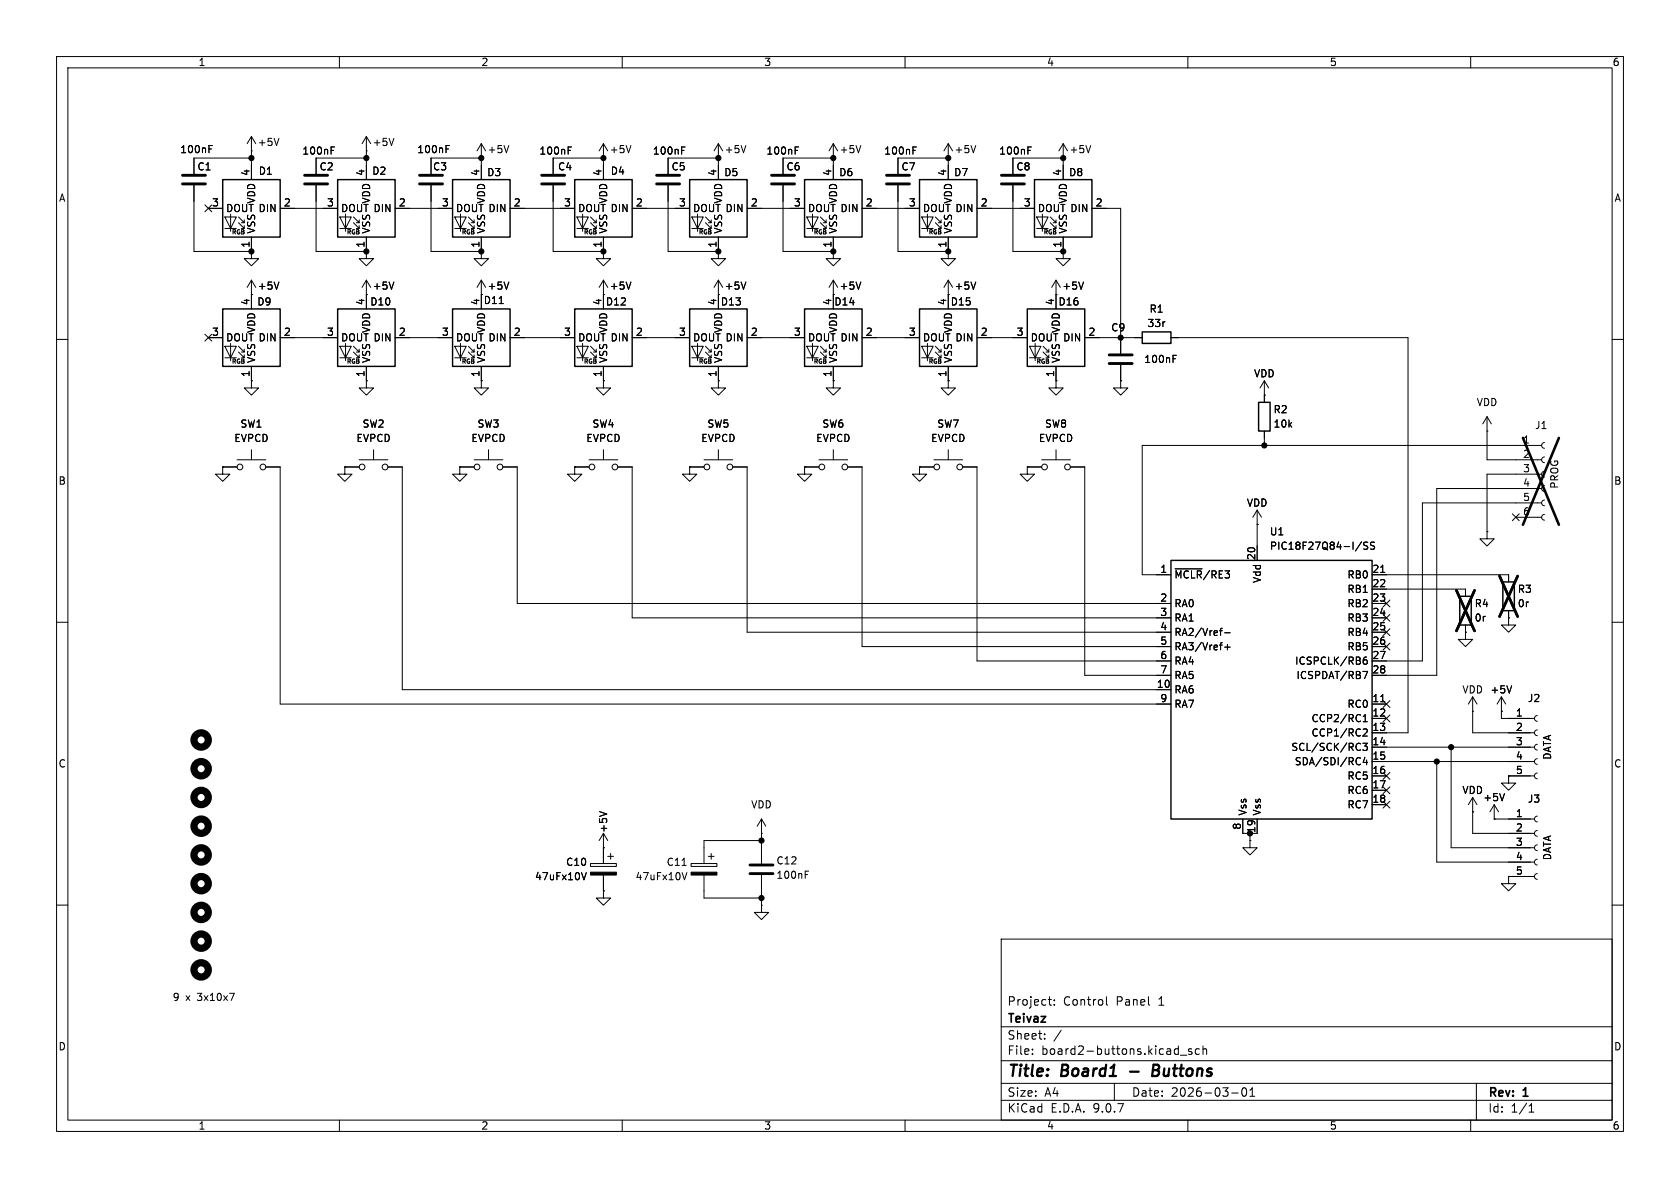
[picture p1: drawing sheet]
<svg xmlns="http://www.w3.org/2000/svg" width="297mm" height="210mm" viewBox="0 0 297 210" stroke-linecap="round" stroke-linejoin="round" font-family="sans-serif">
<g fill="none" stroke="#000" stroke-width=".18">
<path d="M10 10h277v190h-277zM12 12h273v186h-273zM60 10v2M110 10v2M160 10v2M210 10v2M260 10v2M34.3 32.8v11.7h10.1M36.2 36.2l1.2 1.2M36.8 36.8h2.6M36.9 26.3h.5M36.9 25.7h.6"/>
<path d="M37.4 36.2l-1.2 1.2M39.8 38.4h2l-1 2zM40.8 37.8v3.1M42.2 38.4l1 1v-.5M42.2 39.4l1 1v-.5M42.7 39.4h.5M44.4 26.7h.1M44.4 24.1v7.7M44.4 24.1l.8 1.3M44.4 24.1l-.7 1.3M44.4 27.9h-10.1v2.8M49.3 24.5l-.4 1.2"/>
<path d="M49.5 36.8h10.2M55.9 32.8v11.7h8.9M58.5 26.6h.5M58.5 26h.6M60.1 38.4h2l-1 2zM61.1 37.8v3.1M62.5 38.4l1 1v-.5M62.5 39.4l1 1v-.5M63 39.4h.5M64.8 26.7h.1M64.8 24.1v7.7M64.8 24.1l.7 1.3"/>
<path d="M64.8 24.1l-.8 1.3M64.8 27.9h-8.9v2.8M69.6 24.5l-.4 1.2M69.8 36.8h10.2M76.2 32.8v11.7h8.9M78.9 26.3h.4M78.9 25.7h.6M80.4 38.4h2l-1 2zM81.4 37.8v3.1M82.8 38.4l1 1v-.5M82.8 39.4l1 1v-.5M83.3 39.4h.5"/>
<path d="M85.1 27.9h.1M85.1 25.4v6.4M85.1 25.4l.8 1.3M85.1 25.4l-.8 1.3M85.1 27.9h-8.9v2.8M90 25.7l-.5 1.3M90.2 36.8h11.4M97.8 32.8v11.7h8.9M100.4 26.6h.5M100.4 26h.6M102 38.4h2l-1 2zM103 37.8v3.1"/>
<path d="M104.4 38.4l1 1v-.5M104.4 39.4l1 1v-.5M104.9 39.4h.5M106.7 27.9h.1M106.7 25.4v6.4M106.7 27.9h-8.9v2.8M106.7 25.4l.7 1.3M106.7 25.4l-.8 1.3M111.5 25.7l-.4 1.3M111.8 36.8h10.1M118.1 32.8v11.7h8.9M120.5 26.6h.4"/>
<path d="M120.5 26h.6M122.3 38.4h2l-1 2zM123.3 37.8v3.1M124.7 38.4l1 1v-.5M124.7 39.4l1 1v-.5M125.2 39.4h.5M127 27.9h.1M127 25.4v6.4M127 25.4l.8 1.3M127 25.4l-.8 1.3M127 27.9h-8.9v2.8M131.9 25.7l-.5 1.3"/>
<path d="M132.1 36.8h10.1M138.4 32.8v11.7h8.9M140.6 26.6h.4M140.6 26h.6M142.6 38.4h2.1l-1.1 2zM143.6 37.8v3.1M145 38.4l1 1v-.5M145 39.4l1 1v-.5M145.5 39.4h.5M147.3 27.9h.1M147.3 25.4l.8 1.3M147.3 25.4l-.7 1.3"/>
<path d="M147.3 25.4v6.4M147.3 27.9h-8.9v2.8M152.2 25.7l-.4 1.3M152.4 36.8h10.2M158.7 32.8v11.7h8.9M161.4 26.6h.4M161.4 26h.6M162.9 38.4h2.1l-1 2zM164 37.8v3.1M165.4 38.4l1 1v-.5M165.4 39.4l1 1v-.5M165.9 39.4h.5"/>
<path d="M167.6 27.9h.1M167.6 27.9h-8.9v2.8M167.6 25.4v6.4M167.6 25.4l.8 1.3M167.6 25.4l-.7 1.3M172.5 25.7l-.4 1.3M172.7 36.8h10.2M179.1 32.8v11.7h8.9M181.7 26.6h.4M181.7 26h.6M183.3 38.4h2l-1 2zM184.3 37.8v3.1"/>
<path d="M185.7 38.4l1 1v-.5M185.7 39.4l1 1v-.5M186.2 39.4h.5M188 27.9h.1M188 25.4v6.4M188 27.9h-8.9v2.8M188 25.4l.7 1.3M188 25.4l-.8 1.3M192.8 25.7l-.4 1.3M193 36.8h5.1v25.7M36.2 59.1l1.2 1.2M36.8 59.7h2.6"/>
<path d="M37.4 59.1l-1.2 1.2M39.8 40.4h2M42.7 40.4h.5M44.4 44.5v1.2h-1.2l1.2 1.3 1.3-1.3h-1.3M44.4 44.5h.1M44.4 52.1h.1M44.4 41.9v2.6M44.4 49.5v5.1M44.4 49.5l.8 1.3M44.4 49.5l-.7 1.3M49.3 49.9l-.4 1.2M49.5 59.7h10.2"/>
<path d="M60.1 40.4h2M63 40.4h.5M64.8 44.5v1.2h-1.3l1.3 1.3 1.2-1.3h-1.2M64.8 44.5h.1M64.8 52.1h.1M64.8 41.9v2.6M64.8 49.5v5.1M64.8 49.5l.7 1.3M64.8 49.5l-.8 1.3M69.6 49.9l-.4 1.2M69.8 59.7h10.2M80.4 40.4h2"/>
<path d="M83.3 40.4h.5M85.1 44.5v1.2h-1.3l1.3 1.3 1.3-1.3h-1.3M85.1 44.5h.1M85.1 41.9v2.6M85.1 49.5v5.1M85.1 49.5l.8 1.3M85.1 49.5l-.8 1.3M88.3 53.7h.7M90 49.9l-.5 1.2M90.2 59.7h11.4M102 40.4h2M104.9 40.4h.5"/>
<path d="M106.7 52.1h.1M106.7 44.5v1.2h-1.3l1.3 1.3 1.2-1.3h-1.2M106.7 44.5h.1M106.7 41.9v2.6M106.7 49.5v5.1M106.7 49.5l.7 1.3M106.7 49.5l-.8 1.3M111.5 49.9l-.4 1.2M111.8 59.7h10.1M122.3 40.4h2M125.2 40.4h.5M127 52.1h.1"/>
<path d="M127 44.5v1.2h-1.3l1.3 1.3 1.3-1.3h-1.3M127 44.5h.1M127 49.5l.8 1.3M127 49.5l-.8 1.3M127 41.9v2.6M127 49.5v5.1M131.9 49.9l-.5 1.2M132.1 59.7h10.1M142.6 40.4h2.1M145.5 40.4h.5M147.3 44.5v1.2h-1.3l1.3 1.3 1.3-1.3h-1.3M147.3 44.5h.1"/>
<path d="M147.3 52.1h.1M147.3 41.9v2.6M147.3 49.5v5.1M147.3 49.5l.8 1.3M147.3 49.5l-.7 1.3M152.2 49.9l-.4 1.2M152.4 59.7h10.2M162.9 40.4h2.1M165.9 40.4h.5M167.6 44.5v1.2h-1.2l1.2 1.3 1.3-1.3h-1.3M167.6 44.5h.1M167.6 52.1h.1"/>
<path d="M167.6 41.9v2.6M167.6 49.5v5.1M167.6 49.5l.8 1.3M167.6 49.5l-.7 1.3M172.5 49.9l-.4 1.2M172.7 59.7h8.9M183.3 40.4h2M186.2 40.4h.5M186.7 52.1h.1M186.7 49.5v5.1M186.7 49.5l.8 1.3M186.7 49.5l-.8 1.3"/>
<path d="M188 44.5v1.2h-1.3l1.3 1.3 1.2-1.3h-1.2M188 44.5h.1M188 41.9v2.6M191.6 49.9l-.5 1.2M191.8 59.7h10.1M205.8 56.9h.2M207 59.7h41.9v69.8h-6.3M10 60h2M39.8 61.2h2l-1 2zM39.8 63.2h2M40.8 60.7v3.1M42.2 61.2l1 1v-.5"/>
<path d="M42.2 62.2l1 1v-.5M42.7 62.2h.5M42.7 63.2h.5M44.4 67.3v1.3h-1.2l1.2 1.3 1.3-1.3h-1.3M44.4 67.3h.1M44.4 64.8v2.5M44.4 79.5v1.8M60.1 61.2h2l-1 2zM60.1 63.2h2M61.1 60.7v3.1M62.5 61.2l1 1v-.5M62.5 62.2l1 1v-.5"/>
<path d="M63 62.2h.5M63 63.2h.5M64.8 67.3v1.3h-1.3l1.3 1.3 1.2-1.3h-1.2M64.8 67.3h.1M64.8 64.8v2.5M66 79.5v1.8M80.4 61.2h2l-1 2zM80.4 63.2h2M81.4 60.7v3.1M82.8 61.2l1 1v-.5M82.8 62.2l1 1v-.5M83.3 62.2h.5"/>
<path d="M83.3 63.2h.5M85.1 67.3v1.3h-1.3l1.3 1.3 1.3-1.3h-1.3M85.1 67.3h.1M85.1 64.8v2.5M86.4 79.5v1.8M102 61.2h2l-1 2zM102 63.2h2M103 60.7v3.1M104.4 61.2l1 1v-.5M104.4 62.2l1 1v-.5M104.9 62.2h.5M104.9 63.2h.5"/>
<path d="M106.7 67.3v1.3h-1.3l1.3 1.3 1.2-1.3h-1.2M106.7 67.3h.1M106.7 64.8v2.5M106.7 79.5v1.8M122.3 61.2h2l-1 2zM122.3 63.2h2M123.3 60.7v3.1M124.7 61.2l1 1v-.5M124.7 62.2l1 1v-.5M125.2 62.2h.5M125.2 63.2h.5M127 67.3v1.3h-1.3l1.3 1.3 1.3-1.3h-1.3"/>
<path d="M127 67.3h.1M127 64.8v2.5M127 79.5v1.8M142.6 61.2h2.1l-1.1 2zM142.6 63.2h2.1M143.6 60.7v3.1M145 61.2l1 1v-.5M145 62.2l1 1v-.5M145.5 62.2h.5M145.5 63.2h.5M147.3 67.3v1.3h-1.3l1.3 1.3 1.3-1.3h-1.3M147.3 67.3h.1"/>
<path d="M147.3 64.8v2.5M147.3 79.5v1.8M162.9 61.2h2.1l-1 2zM162.9 63.2h2.1M164 60.7v3.1M165.4 61.2l1 1v-.5M165.4 62.2l1 1v-.5M165.9 62.2h.5M165.9 63.2h.5M167.6 67.3v1.3h-1.2l1.2 1.3 1.3-1.3h-1.3M167.6 67.3h.1M167.6 64.8v2.5"/>
<path d="M167.6 79.5v1.8M182 61.2h2l-1 2zM182 63.2h2M183 60.7v3.1M184.4 61.2l1 1v-.5M184.4 62.2l1 1v-.5M184.9 62.2h.5M184.9 63.2h.5M186.7 67.3v1.3h-1.3l1.3 1.3 1.3-1.3h-1.3M186.7 67.3h.1M186.7 64.8v2.5M186.7 79.5v1.8"/>
<path d="M198.1 67.3v1.3h-1.3l1.3 1.3 1.3-1.3h-1.3M198.1 67.3h.1M198.1 64.5v2.8M207.4 63.4h.4M207.4 62.8h.6M223.5 69.9h.1M223.5 67.3v3.8M223.5 76.2v2.5M223.5 67.3l-.7 1.3M223.5 67.3l.8 1.3M262.9 76.2h.1M262.9 73.7v7.6h9.6"/>
<path d="M262.9 73.7l-.8 1.2M262.9 73.7l.8 1.2M272.5 78.7h-70.6v22.9h5.1M273 78.2l-.3 .2-.2 .3 .2 .4 .3 .1M285 60h2M39.4 82.6v1.2h1.2l-1.2 1.3-1.3-1.3h1.3M39.4 82.6h.1M39.4 82.6h2.5M41.9 81.3h5.1M47 82.6h2.5v41.9h157.5M61 82.6v1.2h1.2l-1.2 1.3-1.3-1.3h1.3M61 82.6h.1"/>
<path d="M61 82.6h2.5M63.5 81.3h5.1M68.6 82.6h2.5v39.3h135.9M81.3 82.6v1.2h1.2l-1.2 1.3-1.3-1.3h1.3M81.3 82.6h.1M81.3 82.6h2.5M83.8 81.3h5.1M88.9 82.6h2.5v24.1h115.6M101.6 82.6v1.2h1.3l-1.3 1.3-1.3-1.3h1.3M101.6 82.6h.1M101.6 82.6h2.5M104.1 81.3h5.1"/>
<path d="M109.2 82.6h2.6v26.6h95.2M121.9 82.6v1.2h1.3l-1.3 1.3-1.3-1.3h1.3M121.9 82.6h.1M121.9 82.6h2.6M124.5 81.3h5M129.5 82.6h2.6v29.2h74.9M142.2 82.6v1.2h1.3l-1.3 1.3-1.2-1.3h1.2M142.2 82.6h.1M142.2 82.6h2.6M144.8 81.3h5.1M149.9 82.6h2.5v31.7h54.6M162.6 82.6v1.2h1.2l-1.2 1.3-1.3-1.3h1.3"/>
<path d="M162.6 82.6h.1M162.6 82.6h2.5M165.1 81.3h5.1M170.2 82.6h2.5v34.2h34.3M181.6 82.6v1.2h1.3l-1.3 1.3-1.3-1.3h1.3M181.6 82.6h.1M181.6 82.6h2.5M184.1 81.3h5.1M189.2 82.6h2.6v36.8h15.2M222.2 92.7h.1M222.2 90.2l-.7 1.2M222.2 90.2l.8 1.2"/>
<path d="M222.2 90.2v8.9M240.7 95.8l-1.1 1.6M241.8 95.9l-.5-.1-.2 .2v.3l.6 .3 .1 .3-.2 .2-.5-.1M243 95.9l-.5-.1-.2 .2v.3l.6 .3 .1 .3-.2 .2-.5-.1M262.9 94v1.3h1.3l-1.3 1.2-1.3-1.2h1.3M262.9 94h.1M267.4 90.8l1.2 1.2M268 91.4h4.5M268.6 90.8l-1.2 1.2M272.5 88.9h-21v27.9h-8.9M272.5 86.4h-18.5v33h-11.4M272.5 83.8h-9.6v10.2"/>
<path d="M273 80.8l-.3 .1-.2 .4 .2 .3 .3 .2M273 83.3l-.3 .2-.2 .3 .2 .4 .3 .1M273 85.9l-.3 .1-.2 .4 .2 .3 .3 .2M273 88.4l-.3 .1-.2 .4 .2 .4 .3 .1M273 90.9l-.3 .2-.2 .3 .2 .4 .3 .1M10 110h2M207.7 100.6h4.8M215.6 111.5h.5M216.1 111.1l-.3 .2M216.5 111.9h1M216.5 114.4h1M217 113.9v1"/>
<path d="M240.9 118.7h.9l-.6 1.3M241.6 116.1l-.4 .1a.86 .86 0 0 0 0 1.2l.5-.1v-.4l-.2-.3-.4 .1-.1 .2M242.6 104.1h16.5v1.3M242.6 101.6h24.1v1.3M242.6 106.7h2.5M242.6 109.2h2.5M242.6 111.8h2.5M242.6 114.3h2.5M244.1 101.2h.7M244.5 106.1l1.2 1.2M244.5 108.6l1.2 1.2M244.5 113.7l1.2 1.2"/>
<path d="M244.5 111.2l1.2 1.2M245.7 113.7l-1.2 1.2M245.7 106.1l-1.2 1.2M245.7 108.6l-1.2 1.2M245.7 111.2l-1.2 1.2M259.1 111.8v1.2h1.2l-1.2 1.3-1.3-1.3h1.3M259.1 111.8h.1M259.1 110.5v1.3M266.7 109.2v1.3h1.3l-1.3 1.3-1.3-1.3h1.3M266.7 109.2h.1M266.7 108v1.2M285 110h2"/>
<path d="M240.3 131.4l.2 .1M240.4 134l.1 .1M240.5 132.5l-.2 .2M240.5 135.1h-.1M240.9 131.4h.8l-.4 .5 .4 .1v.5l-.2 .2-.6-.2M241 129l.5-.2 .2 .4-.8 .9h.8M241 127.6h.7M241 126.7l.4-.4v1.3M241.3 133.9l-.3 .9h.8M241.6 134.4v.8M242.6 124.5h2.5M242.6 127h2.5"/>
<path d="M242.6 132.1h28.7M242.6 134.6h28.7M242.6 137.2h2.5M242.6 139.7h2.5M244.1 124h.7M244.5 136.6l1.2 1.2M244.5 123.9l1.2 1.2M244.5 126.4l1.2 1.2M244.5 139.1l1.2 1.2M245.7 136.6l-1.2 1.2M245.7 123.9l-1.2 1.2M245.7 126.4l-1.2 1.2"/>
<path d="M245.7 139.1l-1.2 1.2M254 134.6v17.8h17.3M256.5 132.1v17.8h14.8M260.3 125.7h.1M260.3 123.2v6.3h11M260.3 123.2l-.7 1.3M260.3 123.2l.8 1.3M265.4 125.7h.1M265.4 123.2v3.8h5.9M265.4 123.2l-.7 1.3M265.4 123.2l.8 1.3M266.7 137.2v1.2h1.3l-1.3 1.3-1.3-1.3h1.3"/>
<path d="M266.7 137.2h.1M266.7 137.2h4.6M267.2 121.2l-.4 1.3M271.8 126.5l-.4 .1-.1 .4 .1 .4 .4 .1M271.8 129l-.4 .2-.1 .3 .1 .4 .4 .1M271.8 131.6l-.4 .1-.1 .4 .1 .3 .4 .2M271.8 134.1l-.4 .2-.1 .3 .1 .4 .4 .1M271.8 136.7l-.4 .1-.1 .4 .1 .3 .4 .2M102.8 154.2l.4 1.3 .5-1.3M104.4 152.7h4.6v.5h-4.6zM106 143.5l1.3 .4M106.7 149.9h.1"/>
<path d="M106.7 157.5v1.3h1.2l-1.2 1.2-1.3-1.2h1.3M106.7 157.5h.1M106.7 147.3l-.8 1.3M106.7 147.3l.7 1.3M106.7 147.3v5.4M106.7 154.7v2.8M107.4 151.4h1.1M107.9 150.9v1M120.6 154.2l.4 1.3 .4-1.3M120.6 153h.7M122.2 152.7h4.5v.5h-4.5zM124.5 154.7v4.1h10.1"/>
<path d="M125.2 151.4h1M125.7 150.9v1M134.6 147.3h.1M134.6 148.6h-10.1v4.1M134.6 144.8v7.9M134.6 154.7v5.3M134.6 144.8l-.7 1.3M134.6 144.8l.8 1.3M142.4 154.6h.4M142.4 154h.6M219.7 144.8v2.5h1.3v1.3M221 148.6v1.3h1.2l-1.2 1.2-1.3-1.2h1.3"/>
<path d="M221 148.6h.1M222.2 144.8v2.5M242.6 142.2h2.5M244.5 141.6l1.2 1.2M245.7 141.6l-1.2 1.2M260.3 143.5h.1M260.3 141v6.3h11M260.3 141l-.7 1.2M260.3 141l.8 1.2M264.2 144.8h.1M264.2 144.8h7.1M264.2 142.2l-.8 1.3"/>
<path d="M264.2 142.2l.7 1.3M264.2 142.2v2.6M266 140.3l-.4 1.2M266.7 154.9v1.3h1.3l-1.3 1.3-1.3-1.3h1.3M266.7 154.9h.1M266.7 154.9h4.6M271.8 144.3l-.4 .1-.1 .4 .1 .3 .4 .2M271.8 146.8l-.4 .2-.1 .3 .1 .4 .4 .1M271.8 149.4l-.4 .1-.1 .4 .1 .3 .4 .2M271.8 151.9l-.4 .1-.1 .4 .1 .4 .4 .1M271.8 154.4l-.4 .2-.1 .3 .1 .4 .4 .1M10 160h2"/>
<path d="M40.6 175.6h.8l-.5 1.3M134.6 160v1.3h1.3l-1.3 1.3-1.3-1.3h1.3M134.6 160h.1M177 166h108v32h-108zM185.3 176.7h.6M185.6 177.6l.3 .1M186.4 177.6v.1M186.4 176.8v.1M195.6 176.2v1.3l.2 .2M285 160h2M60 198v2M110 198v2"/>
<path d="M160 198v2M177 194.5h108M177 191.5h108M177 187.5h108M177 181.5h108M182.5 186.3v.1M182.5 185.5v.1M184.7 183.6v.1M184.7 182.8v.1M187.6 182.1l-1.3 2M197 191.5v3M208.7 186.5h1.1"/>
<path d="M210 198v2M210.7 185.5l-.4-.1-.2 .2 .1 .2 .5 .2v.3h-.6M212 185.5l-.4-.1-.3 .3v.4l.2 .2h.5M212.7 185.5l.2-.1 .3 .1 .1 .9M212.7 184.9v1.5M217.7 193.2h1.2M219.7 192.4l.2-.1a.81 .81 0 0 1 .6 .6 .81 .81 0 0 1-.3 .8l-.2 .1a.81 .81 0 0 1-.3-1.4zM221 193.8h.8M221 192.7l.4-.4v1.5M260 198v2M261 191.5v6.5M270.3 196.6h.9"/>
<path d="M270.3 195.5l.4-.4v1.5"/>
<circle cx="42.4" cy="82.6" r=".51"/>
<circle cx="46.5" cy="82.6" r=".51"/>
<circle cx="64" cy="82.6" r=".51"/>
<circle cx="68.1" cy="82.6" r=".51"/>
<circle cx="84.3" cy="82.6" r=".51"/>
<circle cx="88.4" cy="82.6" r=".51"/>
<circle cx="104.6" cy="82.6" r=".51"/>
<circle cx="108.7" cy="82.6" r=".51"/>
<circle cx="125" cy="82.6" r=".51"/>
<circle cx="129" cy="82.6" r=".51"/>
<circle cx="145.3" cy="82.6" r=".51"/>
<circle cx="149.4" cy="82.6" r=".51"/>
<circle cx="165.6" cy="82.6" r=".51"/>
<circle cx="169.7" cy="82.6" r=".51"/>
<circle cx="184.7" cy="82.6" r=".51"/>
<circle cx="188.7" cy="82.6" r=".51"/>
</g>
<path d="M199.8 189.4h1.5M203.8 189.2h.7M204.5 189.2l.3 .1M204.6 188.2h-.7l-.2 2 .9-.1M204.7 189.1l-.2 .1" fill="none" stroke="#000" stroke-width=".4"/>
<g fill="none" stroke="#000" stroke-width=".25">
<path d="M39.4 31.8h10.1v10.1h-10.1zM59.7 31.8h10.1v10.1h-10.1zM80 31.8h10.2v10.1h-10.2zM101.6 31.8h10.2v10.1h-10.2zM121.9 31.8h10.2v10.1h-10.2zM142.2 31.8h10.2v10.1h-10.2zM162.6 31.8h10.1v10.1h-10.1zM182.9 31.8h10.1v10.1h-10.1zM39.4 54.6h10.1v10.2h-10.1zM59.7 54.6h10.1v10.2h-10.1zM80 54.6h10.2v10.2h-10.2zM101.6 54.6h10.2v10.2h-10.2z"/>
<path d="M121.9 54.6h10.2v10.2h-10.2zM142.2 54.6h10.2v10.2h-10.2zM162.6 54.6h10.1v10.2h-10.1zM181.6 54.6h10.2v10.2h-10.2zM201.9 58.7h5.1v2h-5.1zM222.5 71.1h2v5.1h-2zM207 99.1h35.6v45.7h-35.6zM258.1 105.4h2v5.1h-2zM265.7 102.9h2v5.1h-2z"/>
</g>
<g fill="#000" stroke="#000" stroke-width=".18">
<path d="M104.4 154.2h4.6v.5h-4.6zM122.2 154.2h4.5v.5h-4.5z"/>
<circle cx="44.4" cy="27.9" r=".46"/>
<circle cx="64.8" cy="27.9" r=".46"/>
<circle cx="85.1" cy="27.9" r=".46"/>
<circle cx="106.7" cy="27.9" r=".46"/>
<circle cx="127" cy="27.9" r=".46"/>
<circle cx="147.3" cy="27.9" r=".46"/>
<circle cx="167.6" cy="27.9" r=".46"/>
<circle cx="188" cy="27.9" r=".46"/>
<circle cx="44.4" cy="44.5" r=".46"/>
<circle cx="64.8" cy="44.5" r=".46"/>
<circle cx="85.1" cy="44.5" r=".46"/>
<circle cx="106.7" cy="44.5" r=".46"/>
<circle cx="127" cy="44.5" r=".46"/>
<circle cx="147.3" cy="44.5" r=".46"/>
<circle cx="167.6" cy="44.5" r=".46"/>
<circle cx="188" cy="44.5" r=".46"/>
<circle cx="198.1" cy="59.7" r=".46"/>
<circle cx="223.5" cy="78.7" r=".46"/>
<circle cx="254" cy="134.6" r=".46"/>
<circle cx="256.5" cy="132.1" r=".46"/>
<circle cx="134.6" cy="158.8" r=".46"/>
<circle cx="134.6" cy="148.6" r=".46"/>
</g>
<g fill="none" stroke="#000" stroke-width="1.3">
<circle cx="35.6" cy="130.8" r="1.27"/>
<circle cx="35.6" cy="135.9" r="1.27"/>
<circle cx="35.6" cy="141" r="1.27"/>
<circle cx="35.6" cy="146" r="1.27"/>
<circle cx="35.6" cy="151.1" r="1.27"/>
<circle cx="35.6" cy="156.2" r="1.27"/>
<circle cx="35.6" cy="166.4" r="1.27"/>
<circle cx="35.6" cy="161.3" r="1.27"/>
<circle cx="35.6" cy="171.4" r="1.27"/>
</g>
<g fill="none" stroke="#000" stroke-width=".51">
<path d="M32.3 31h4M32.3 32.5h4M53.8 31h4.1M53.8 32.5h4.1M74.2 31h4M74.2 32.5h4M95.8 31h4M95.8 32.5h4M116.1 31h4M116.1 32.5h4M136.4 31h4.1M136.4 32.5h4.1"/>
<path d="M156.7 31h4.1M156.7 32.5h4.1M177 31h4.1M177 32.5h4.1M196.1 64.3h4.1M196.1 62.7h4.1M132.6 152.9h4.1M132.6 154.4h4.1"/>
</g>
<path d="M269.2 77.4l6.4 15.4M275.6 77.4l-6.4 15.4M257.5 104.4l3.2 7.1M260.7 104.4l-3.2 7.1M265.1 101.8l3.2 7.2M268.3 101.8l-3.2 7.2" fill="none" stroke="#000" stroke-width=".46"/>
<g font-size="2.8">
<text x="178" y="190.9">Title:</text>
<text x="187.7" y="190.9">Board1</text>
<text x="205.4" y="190.9">Buttons</text>
</g>
<g font-size="2.1">
<text x="178" y="178">Project:</text>
<text x="187.9" y="178">Control</text>
<text x="197.4" y="178">Panel</text>
<text x="205" y="178">1</text>
<text x="178" y="184">Sheet:</text>
<text x="178" y="181.2">Teivaz</text>
<text x="178" y="186.7">File:</text>
<text x="184.1" y="186.7">board2-buttons.kicad_sch</text>
<text x="178" y="196.9">KiCad</text>
<text x="178" y="194.1">Size:</text>
<text x="184.7" y="194.1">A4</text>
<text x="185.7" y="196.9">E.D.A.</text>
<text x="193.3" y="196.9">9.0.7</text>
<text x="200" y="194.1">Date:</text>
<text x="207" y="194.1">2026-03-01</text>
<text x="263" y="194.3">Rev:</text>
<text x="263" y="196.9">Id:</text>
<text x="267.1" y="196.9">1/1</text>
<text x="269.4" y="194.3">1</text>
</g>
<g font-size="1.8">
<text x="35" y="11.9">1</text>
<text x="85" y="11.9">2</text>
<text x="135" y="11.9">3</text>
<text x="185" y="11.9">4</text>
<text x="235" y="11.9">5</text>
<text x="285" y="11.9">6</text>
<text x="31.8" y="27.3">100nF</text>
<text x="45.5" y="26">+5V</text>
<text x="53.3" y="27.5">100nF</text>
<text x="65.8" y="26">+5V</text>
<text x="73.7" y="27.3">100nF</text>
<text x="86.1" y="27.3">+5V</text>
<text x="95.3" y="27.5">100nF</text>
<text x="107.7" y="27.3">+5V</text>
<text x="115.3" y="27.5">100nF</text>
<text x="128" y="27.3">+5V</text>
<text x="135.4" y="27.5">100nF</text>
<text x="148.3" y="27.3">+5V</text>
<text x="156.2" y="27.5">100nF</text>
<text x="168.7" y="27.3">+5V</text>
<text x="176.5" y="27.5">100nF</text>
<text x="189" y="27.3">+5V</text>
<text x="10.3" y="35.9">A</text>
<text x="34.8" y="30.3">C1</text>
<text x="44.2" y="31.2" transform="rotate(-90 44.2 31.2)">4</text>
<text x="45.6" y="31.1">D1</text>
<text x="56.4" y="30.3">C2</text>
<text x="64.5" y="31.2" transform="rotate(-90 64.5 31.2)">4</text>
<text x="65.7" y="31.1">D2</text>
<text x="76.5" y="30.3">C3</text>
<text x="84.8" y="31.2" transform="rotate(-90 84.8 31.2)">4</text>
<text x="86" y="31.3">D3</text>
<text x="98.6" y="30.3">C4</text>
<text x="106.4" y="31.2" transform="rotate(-90 106.4 31.2)">4</text>
<text x="107.9" y="31.1">D4</text>
<text x="118.6" y="30.3">C5</text>
<text x="126.7" y="31.2" transform="rotate(-90 126.7 31.2)">4</text>
<text x="127.9" y="31.3">D5</text>
<text x="138.9" y="30.3">C6</text>
<text x="147.1" y="31.2" transform="rotate(-90 147.1 31.2)">4</text>
<text x="148.3" y="31.3">D6</text>
<text x="159.3" y="30.3">C7</text>
<text x="167.4" y="31.2" transform="rotate(-90 167.4 31.2)">4</text>
<text x="168.6" y="31.3">D7</text>
<text x="179.6" y="30.3">C8</text>
<text x="187.7" y="31.2" transform="rotate(-90 187.7 31.2)">4</text>
<text x="188.9" y="31.3">D8</text>
<text x="285.3" y="35.9">A</text>
<text x="37.4" y="36.6">3</text>
<text x="39.9" y="37.7">DOUT DIN</text>
<text x="45.3" y="41.4" transform="rotate(-90 45.3 41.4)">VSS</text>
<text x="45.3" y="36.1" transform="rotate(-90 45.3 36.1)">VDD</text>
<text x="50.1" y="36.6">2</text>
<text x="57.7" y="36.6">3</text>
<text x="60.2" y="37.7">DOUT DIN</text>
<text x="65.6" y="41.4" transform="rotate(-90 65.6 41.4)">VSS</text>
<text x="65.6" y="36.1" transform="rotate(-90 65.6 36.1)">VDD</text>
<text x="70.4" y="36.6">2</text>
<text x="78" y="36.6">3</text>
<text x="80.5" y="37.7">DOUT DIN</text>
<text x="86" y="41.4" transform="rotate(-90 86 41.4)">VSS</text>
<text x="86" y="36.1" transform="rotate(-90 86 36.1)">VDD</text>
<text x="90.7" y="36.6">2</text>
<text x="99.6" y="36.6">3</text>
<text x="102.1" y="37.7">DOUT DIN</text>
<text x="107.5" y="41.4" transform="rotate(-90 107.5 41.4)">VSS</text>
<text x="107.5" y="36.1" transform="rotate(-90 107.5 36.1)">VDD</text>
<text x="112.3" y="36.6">2</text>
<text x="119.9" y="36.6">3</text>
<text x="122.4" y="37.7">DOUT DIN</text>
<text x="127.9" y="41.4" transform="rotate(-90 127.9 41.4)">VSS</text>
<text x="127.9" y="36.1" transform="rotate(-90 127.9 36.1)">VDD</text>
<text x="132.6" y="36.6">2</text>
<text x="140.3" y="36.6">3</text>
<text x="142.7" y="37.7">DOUT DIN</text>
<text x="148.2" y="41.4" transform="rotate(-90 148.2 41.4)">VSS</text>
<text x="148.2" y="36.1" transform="rotate(-90 148.2 36.1)">VDD</text>
<text x="153" y="36.6">2</text>
<text x="160.6" y="36.6">3</text>
<text x="163.1" y="37.7">DOUT DIN</text>
<text x="168.5" y="41.4" transform="rotate(-90 168.5 41.4)">VSS</text>
<text x="168.5" y="36.1" transform="rotate(-90 168.5 36.1)">VDD</text>
<text x="173.3" y="36.6">2</text>
<text x="180.9" y="36.6">3</text>
<text x="183.4" y="37.7">DOUT DIN</text>
<text x="188.8" y="41.4" transform="rotate(-90 188.8 41.4)">VSS</text>
<text x="188.8" y="36.1" transform="rotate(-90 188.8 36.1)">VDD</text>
<text x="193.6" y="36.6">2</text>
<text x="44.2" y="43.9" transform="rotate(-90 44.2 43.9)">1</text>
<text x="64.5" y="43.9" transform="rotate(-90 64.5 43.9)">1</text>
<text x="84.8" y="43.9" transform="rotate(-90 84.8 43.9)">1</text>
<text x="106.4" y="43.9" transform="rotate(-90 106.4 43.9)">1</text>
<text x="126.7" y="43.9" transform="rotate(-90 126.7 43.9)">1</text>
<text x="147.1" y="43.9" transform="rotate(-90 147.1 43.9)">1</text>
<text x="167.4" y="43.9" transform="rotate(-90 167.4 43.9)">1</text>
<text x="187.7" y="43.9" transform="rotate(-90 187.7 43.9)">1</text>
<text x="45.5" y="51.4">+5V</text>
<text x="65.8" y="51.4">+5V</text>
<text x="85.4" y="53.9">D11</text>
<text x="86.1" y="51.4">+5V</text>
<text x="107.7" y="51.4">+5V</text>
<text x="128" y="51.4">+5V</text>
<text x="148.3" y="51.4">+5V</text>
<text x="168.7" y="51.4">+5V</text>
<text x="187.7" y="51.4">+5V</text>
<text x="37.4" y="59.4">3</text>
<text x="44.2" y="54" transform="rotate(-90 44.2 54)">4</text>
<text x="45.3" y="58.9" transform="rotate(-90 45.3 58.9)">VDD</text>
<text x="45.4" y="54.2">D9</text>
<text x="50.1" y="59.4">2</text>
<text x="57.7" y="59.4">3</text>
<text x="64.5" y="54" transform="rotate(-90 64.5 54)">4</text>
<text x="65.4" y="54.2">D10</text>
<text x="65.6" y="58.9" transform="rotate(-90 65.6 58.9)">VDD</text>
<text x="70.4" y="59.4">2</text>
<text x="78" y="59.4">3</text>
<text x="84.8" y="54" transform="rotate(-90 84.8 54)">4</text>
<text x="86" y="58.9" transform="rotate(-90 86 58.9)">VDD</text>
<text x="90.7" y="59.4">2</text>
<text x="99.6" y="59.4">3</text>
<text x="106.4" y="54" transform="rotate(-90 106.4 54)">4</text>
<text x="107" y="54.2">D12</text>
<text x="107.5" y="58.9" transform="rotate(-90 107.5 58.9)">VDD</text>
<text x="112.3" y="59.4">2</text>
<text x="119.9" y="59.4">3</text>
<text x="126.7" y="54" transform="rotate(-90 126.7 54)">4</text>
<text x="127.3" y="54.2">D13</text>
<text x="127.9" y="58.9" transform="rotate(-90 127.9 58.9)">VDD</text>
<text x="132.6" y="59.4">2</text>
<text x="140.3" y="59.4">3</text>
<text x="147.1" y="54" transform="rotate(-90 147.1 54)">4</text>
<text x="147.4" y="54.2">D14</text>
<text x="148.2" y="58.9" transform="rotate(-90 148.2 58.9)">VDD</text>
<text x="153" y="59.4">2</text>
<text x="160.6" y="59.4">3</text>
<text x="167.4" y="54" transform="rotate(-90 167.4 54)">4</text>
<text x="168" y="54.2">D15</text>
<text x="168.5" y="58.9" transform="rotate(-90 168.5 58.9)">VDD</text>
<text x="173.3" y="59.4">2</text>
<text x="179.6" y="59.4">3</text>
<text x="186.4" y="54" transform="rotate(-90 186.4 54)">4</text>
<text x="187" y="54.2">D16</text>
<text x="187.6" y="58.9" transform="rotate(-90 187.6 58.9)">VDD</text>
<text x="192.3" y="59.4">2</text>
<text x="196.4" y="58.8">C9</text>
<text x="202.8" y="58">33r</text>
<text x="203.1" y="55.5">R1</text>
<text x="39.9" y="60.6">DOUT DIN</text>
<text x="45.3" y="64.3" transform="rotate(-90 45.3 64.3)">VSS</text>
<text x="60.2" y="60.6">DOUT DIN</text>
<text x="65.6" y="64.3" transform="rotate(-90 65.6 64.3)">VSS</text>
<text x="80.5" y="60.6">DOUT DIN</text>
<text x="86" y="64.3" transform="rotate(-90 86 64.3)">VSS</text>
<text x="102.1" y="60.6">DOUT DIN</text>
<text x="107.5" y="64.3" transform="rotate(-90 107.5 64.3)">VSS</text>
<text x="122.4" y="60.6">DOUT DIN</text>
<text x="127.9" y="64.3" transform="rotate(-90 127.9 64.3)">VSS</text>
<text x="142.7" y="60.6">DOUT DIN</text>
<text x="148.2" y="64.3" transform="rotate(-90 148.2 64.3)">VSS</text>
<text x="163.1" y="60.6">DOUT DIN</text>
<text x="168.5" y="64.3" transform="rotate(-90 168.5 64.3)">VSS</text>
<text x="182.1" y="60.6">DOUT DIN</text>
<text x="187.6" y="64.3" transform="rotate(-90 187.6 64.3)">VSS</text>
<text x="202.2" y="64.4">100nF</text>
<text x="44.2" y="66.7" transform="rotate(-90 44.2 66.7)">1</text>
<text x="64.5" y="66.7" transform="rotate(-90 64.5 66.7)">1</text>
<text x="84.8" y="66.7" transform="rotate(-90 84.8 66.7)">1</text>
<text x="106.4" y="66.7" transform="rotate(-90 106.4 66.7)">1</text>
<text x="126.7" y="66.7" transform="rotate(-90 126.7 66.7)">1</text>
<text x="147.1" y="66.7" transform="rotate(-90 147.1 66.7)">1</text>
<text x="167.4" y="66.7" transform="rotate(-90 167.4 66.7)">1</text>
<text x="186.4" y="66.7" transform="rotate(-90 186.4 66.7)">1</text>
<text x="221.6" y="66.9">VDD</text>
<text x="261" y="72">VDD</text>
<text x="42.4" y="75.8">SW1</text>
<text x="64" y="75.8">SW2</text>
<text x="84.3" y="75.8">SW3</text>
<text x="104.6" y="75.8">SW4</text>
<text x="125" y="75.8">SW5</text>
<text x="145.3" y="75.8">SW6</text>
<text x="165.6" y="75.8">SW7</text>
<text x="184.7" y="75.8">SW8</text>
<text x="225.1" y="73.3">R2</text>
<text x="225.1" y="75.8">10k</text>
<text x="271.3" y="76">J1</text>
<text x="41.3" y="78.3">EVPCD</text>
<text x="62.9" y="78.3">EVPCD</text>
<text x="83.2" y="78.3">EVPCD</text>
<text x="103.6" y="78.3">EVPCD</text>
<text x="123.9" y="78.3">EVPCD</text>
<text x="144.2" y="78.3">EVPCD</text>
<text x="164.5" y="78.3">EVPCD</text>
<text x="183.6" y="78.3">EVPCD</text>
<text x="269.2" y="78.5">1</text>
<text x="269.2" y="81">2</text>
<text x="269.2" y="83.6">3</text>
<text x="10.3" y="85.9">B</text>
<text x="220.3" y="89.8">VDD</text>
<text x="269.2" y="86.1">4</text>
<text x="269.2" y="88.6">5</text>
<text x="275.7" y="86.5" transform="rotate(-90 275.7 86.5)">PROG</text>
<text x="285.3" y="85.9">B</text>
<text x="224.4" y="94.8">U1</text>
<text x="269.2" y="91.2">6</text>
<text x="205" y="101.3">1</text>
<text x="222" y="99.1" transform="rotate(-90 222 99.1)">20</text>
<text x="224.4" y="97.4">PIC18F27Q84-I/SS</text>
<text x="242.5" y="101.3">21</text>
<text x="205" y="106.4">2</text>
<text x="207.5" y="102.5">~{MCLR}/RE3</text>
<text x="207.5" y="107.5">RA0</text>
<text x="223.1" y="103.2" transform="rotate(-90 223.1 103.2)">Vdd</text>
<text x="238.1" y="102.5">RB0</text>
<text x="238.1" y="105">RB1</text>
<text x="238.1" y="107.5">RB2</text>
<text x="242.5" y="103.9">22</text>
<text x="242.5" y="106.4">23</text>
<text x="260.6" y="107.5">R4</text>
<text x="268.2" y="105">R3</text>
<text x="268.2" y="107.5">0r</text>
<text x="205" y="109">3</text>
<text x="205" y="111.5">4</text>
<text x="207.5" y="110.1">RA1</text>
<text x="207.5" y="112.6">RA2/Vref-</text>
<text x="238.1" y="110.1">RB3</text>
<text x="238.1" y="112.6">RB4</text>
<text x="242.5" y="109">24</text>
<text x="242.5" y="111.5">25</text>
<text x="260.6" y="110.1">0r</text>
<text x="205" y="114">5</text>
<text x="205" y="116.6">6</text>
<text x="205" y="119.1">7</text>
<text x="207.5" y="115.2">RA3/Vref+</text>
<text x="207.5" y="117.7">RA4</text>
<text x="228.9" y="117.7">ICSPCLK/RB6</text>
<text x="238.1" y="115.2">RB5</text>
<text x="242.5" y="114">26</text>
<text x="242.5" y="116.6">27</text>
<text x="242.5" y="119.1">28</text>
<text x="204.4" y="121.7">10</text>
<text x="205" y="124.2">9</text>
<text x="207.5" y="120.2">RA5</text>
<text x="207.5" y="122.8">RA6</text>
<text x="207.5" y="125.3">RA7</text>
<text x="229.1" y="120.2">ICSPDAT/RB7</text>
<text x="238.1" y="125.3">RC0</text>
<text x="242.5" y="124.2">11</text>
<text x="258.4" y="122.8">VDD +5V</text>
<text x="263.4" y="122.8">+5V</text>
<text x="270" y="124.3">J2</text>
<text x="231.8" y="127.9">CCP2/RC1</text>
<text x="231.8" y="130.4">CCP1/RC2</text>
<text x="242.5" y="126.7">12</text>
<text x="242.5" y="129.3">13</text>
<text x="242.5" y="131.8">14</text>
<text x="267.9" y="126.7">1</text>
<text x="267.9" y="129.3">2</text>
<text x="267.9" y="131.8">3</text>
<text x="10.3" y="135.9">C</text>
<text x="228.2" y="132.9">SCL/SCK/RC3</text>
<text x="228.8" y="135.5">SDA/SDI/RC4</text>
<text x="242.5" y="134.4">15</text>
<text x="242.5" y="136.9">16</text>
<text x="267.9" y="134.4">4</text>
<text x="267.9" y="136.9">5</text>
<text x="274.4" y="134.4" transform="rotate(-90 274.4 134.4)">DATA</text>
<text x="285.3" y="135.9">C</text>
<text x="132.7" y="143.1">VDD</text>
<text x="238.1" y="138">RC5</text>
<text x="238.1" y="140.6">RC6</text>
<text x="238.1" y="143.1">RC7</text>
<text x="242.5" y="139.4">17</text>
<text x="242.5" y="142">18</text>
<text x="258.4" y="140.6">VDD</text>
<text x="262.1" y="141.8">+5V</text>
<text x="270" y="142.1">J3</text>
<text x="107.5" y="147.3" transform="rotate(-90 107.5 147.3)">+5V</text>
<text x="219.5" y="146.8" transform="rotate(-90 219.5 146.8)">8</text>
<text x="220.6" y="144.3" transform="rotate(-90 220.6 144.3)">Vss</text>
<text x="222" y="147.4" transform="rotate(-90 222 147.4)">19</text>
<text x="223.1" y="144.3" transform="rotate(-90 223.1 144.3)">Vss</text>
<text x="267.9" y="144.5">1</text>
<text x="267.9" y="147.1">2</text>
<text x="267.9" y="149.6">3</text>
<text x="94.5" y="155.8">47uFx10V</text>
<text x="100" y="153.3">C10</text>
<text x="112.3" y="155.8">47uFx10V</text>
<text x="117.8" y="153.3">C11</text>
<text x="137.2" y="155.5">100nF</text>
<text x="137.2" y="153">C12</text>
<text x="267.9" y="152.1">4</text>
<text x="267.9" y="154.7">5</text>
<text x="274.4" y="152.2" transform="rotate(-90 274.4 152.2)">DATA</text>
<text x="30.4" y="177.1">9</text>
<text x="32.8" y="177.1">x</text>
<text x="35" y="177.1">3x10x7</text>
<text x="10.3" y="185.9">D</text>
<text x="285.3" y="185.9">D</text>
<text x="35" y="199.9">1</text>
<text x="85" y="199.9">2</text>
<text x="135" y="199.9">3</text>
<text x="185" y="199.9">4</text>
<text x="235" y="199.9">5</text>
<text x="285" y="199.9">6</text>
</g>
<g font-size="1.1">
<text x="40.9" y="41.6">RGB</text>
<text x="61.2" y="41.6">RGB</text>
<text x="81.5" y="41.6">RGB</text>
<text x="103.1" y="41.6">RGB</text>
<text x="123.4" y="41.6">RGB</text>
<text x="143.7" y="41.6">RGB</text>
<text x="164.1" y="41.6">RGB</text>
<text x="184.4" y="41.6">RGB</text>
<text x="40.9" y="64.5">RGB</text>
<text x="61.2" y="64.5">RGB</text>
<text x="81.5" y="64.5">RGB</text>
<text x="103.1" y="64.5">RGB</text>
<text x="123.4" y="64.5">RGB</text>
<text x="143.7" y="64.5">RGB</text>
<text x="164.1" y="64.5">RGB</text>
<text x="183.1" y="64.5">RGB</text>
</g>
</svg>
